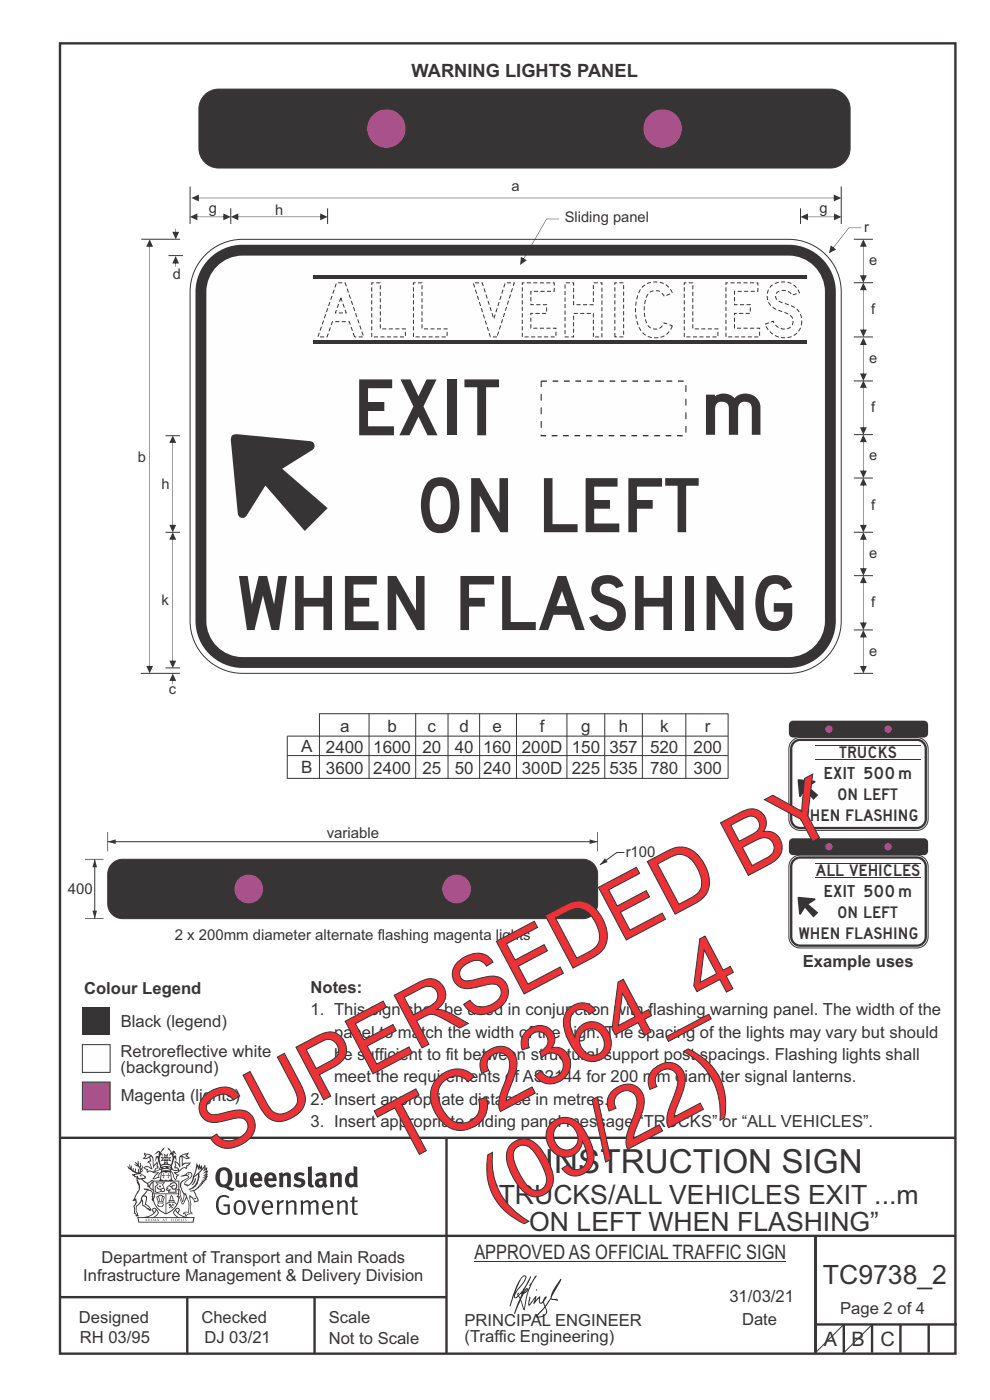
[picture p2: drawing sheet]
<svg xmlns="http://www.w3.org/2000/svg" width="210mm" height="297mm" viewBox="0 0 210 297" stroke-linecap="round" stroke-linejoin="round" font-family="sans-serif">
<g fill="none" stroke="#373435" stroke-width=".51">
<path d="M12.7 9.2h190v278h-190zM12.7 241.4h190M94.7 241.4v45.8M12.7 275.2h82M12.7 262.2h190.1M39.7 275.2v12M66.7 275.2v12M173 262.2v24.8M173 281h30M179 281v6M185 281v6M191 281v6"/>
<path d="M197 281v6"/>
</g>
<path d="M17.5 213.7h5.9v5.9h-5.9z" fill-rule="evenodd" fill="#373435"/>
<path d="M17.5 221.6h5.9v5.9h-5.9z" fill-rule="evenodd" fill="#fefefe" stroke="#373435" stroke-width=".21"/>
<g fill="#373435">
<path d="M47 248.5a2.55 2.55 0 0 0 0 2.7l.3 .1a.81 .81 0 0 0 1-.9v-.6a1.04 1.04 0 0 0-1.1-1.5zM46.3 248.1a1.82 1.82 0 0 1 2.1-.2 1.82 1.82 0 0 1 .9 1.9 2.29 2.29 0 0 1-.8 1.9l.7 .3h.5l-.2 .6a2.87 2.87 0 0 1-2-.7 2.12 2.12 0 0 1-1.6-3.1z" fill-rule="evenodd"/>
<path d="M49.9 248.9l.8-.2v2a.46 .46 0 0 0 .3 .6 .46 .46 0 0 0 .6-.3v-2.1l.7-.2v2.4l.2 .5-.5 .4-.3-.3a1.02 1.02 0 0 1-1.2 .2 1.02 1.02 0 0 1-.6-1.1z" fill-rule="evenodd"/>
<path d="M54 249.5l-.1 .5h.9a.49 .49 0 0 0-.2-.6 .49 .49 0 0 0-.6 .1zM53.4 249.1a1.34 1.34 0 0 1 1.6-.2 1.34 1.34 0 0 1 .7 1.5v.2h-1.8a.77 .77 0 0 0 .5 .8 .77 .77 0 0 0 .9-.4l.3 .5a1.59 1.59 0 0 1-2 .2 1.59 1.59 0 0 1-.5-2z" fill-rule="evenodd"/>
<path d="M57.1 249.5l-.2 .5h1a.49 .49 0 0 0-.2-.6 .49 .49 0 0 0-.6 .1zM56.4 249.1a1.34 1.34 0 0 1 1.6-.2 1.34 1.34 0 0 1 .7 1.5v.2h-1.8a.77 .77 0 0 0 .5 .8 .77 .77 0 0 0 .9-.4l.4 .5a1.59 1.59 0 0 1-2.1 .2 1.59 1.59 0 0 1-.5-2z" fill-rule="evenodd"/>
<path d="M59.2 248.9l.7-.2 .1 .4a.95 .95 0 0 1 1-.3 .95 .95 0 0 1 .7 .8v2.3h-.8v-2.3a.46 .46 0 0 0-.8 .1v2.2h-.8z" fill-rule="evenodd"/>
<path d="M62.6 249.1a1.75 1.75 0 0 1 2-.1l-.2 .5-.6-.2a.43 .43 0 0 0-.6 .3l.4 .3a1.04 1.04 0 0 1 1.2 1.1 1.04 1.04 0 0 1-1.4 1l-1.2-.4 .3-.6 1 .4 .4-.4a.88 .88 0 0 0-1-.5l-.4-.2-.1-.4z" fill-rule="evenodd"/>
<path d="M65.3 247.6l.8-.2 .1 3.8 .3 .2 .1 .5a.88 .88 0 0 1-1-.1 .88 .88 0 0 1-.3-1z" fill-rule="evenodd"/>
<path d="M67.8 250.6a.43 .43 0 0 0-.1 .7 .43 .43 0 0 0 .7-.1v-.7zM66.8 249.2a1.7 1.7 0 0 1 2.4 .1v1.8l.3 .4-.4 .5-.5-.3a1.03 1.03 0 0 1-1.7-.2 1.03 1.03 0 0 1 .8-1.5h.7v-.4a.8 .8 0 0 0-1.2 .1z" fill-rule="evenodd"/>
<path d="M70 248.9l.7-.2 .1 .4a.95 .95 0 0 1 1-.3 .95 .95 0 0 1 .7 .8v2.3h-.8v-2.3a.46 .46 0 0 0-.8 .1v2.2h-.8z" fill-rule="evenodd"/>
<path d="M74.3 249.5a1.48 1.48 0 0 0 0 1.7h.5l.2-.1v-1.5l-.3-.2zM75 247.4l.8 .1 .1 4.4h-.7l-.1-.2a1.26 1.26 0 0 1-1.4 0 1.26 1.26 0 0 1-.5-1.3 1.29 1.29 0 0 1 .4-1.3 1.29 1.29 0 0 1 1.4-.2z" fill-rule="evenodd"/>
<path d="M46.4 253.9a1.72 1.72 0 0 1 2.3 0l-.3 .3a1.24 1.24 0 0 0-1.4-.2 1.24 1.24 0 0 0-.6 1.4 1.49 1.49 0 0 0 1.2 2l.7-.2v-1.3h-.8l-.1-.4h1.4v1.9a1.93 1.93 0 0 1-2.3 0 1.93 1.93 0 0 1-.7-2.2l.2-.7z" fill-rule="evenodd"/>
<path d="M50.4 255.1a1.65 1.65 0 0 0 .2 2.2 .99 .99 0 0 0 1-1.4 .78 .78 0 0 0-.4-.8 .78 .78 0 0 0-.8 0zM50 254.9a1.33 1.33 0 0 1 1.6-.1 1.33 1.33 0 0 1 .5 1.4 1.31 1.31 0 0 1-1.3 1.6 1.31 1.31 0 0 1-1.2-1.6v-.6z" fill-rule="evenodd"/>
<path d="M52.5 254.7l.5-.1 .8 2.6 .8-2.5h.5l-1.1 3h-.5z" fill-rule="evenodd"/>
<path d="M56.3 255.2l-.2 .7h1.3a.7 .7 0 0 0-.3-.8 .7 .7 0 0 0-.8 .1zM55.9 255a1.22 1.22 0 0 1 1.5-.2 1.22 1.22 0 0 1 .5 1.5h-1.8a.93 .93 0 0 0 .5 1 .93 .93 0 0 0 1.1-.2l.2 .3a1.43 1.43 0 0 1-1.8 .1 1.43 1.43 0 0 1-.6-1.7z" fill-rule="evenodd"/>
<path d="M58.7 254.7l.4-.1 .1 .5 .4-.4 .6-.1-.1 .6a.66 .66 0 0 0-.9 .6v1.9h-.4z" fill-rule="evenodd"/>
<path d="M60.6 254.8l.4-.2 .1 .5a.94 .94 0 0 1 1-.5 .94 .94 0 0 1 .8 .8v2.3h-.5l-.1-2.5a.81 .81 0 0 0-1.2 .3v2.2h-.4z" fill-rule="evenodd"/>
<path d="M63.7 254.7l.5-.1 .1 .5 .4-.3a.78 .78 0 0 1 1.2 .3 .9 .9 0 0 1 .9-.5 .9 .9 0 0 1 .8 .8v2.3h-.5l-.1-2.5a.67 .67 0 0 0-1.1 .3v2.2h-.5v-2.4l-.4-.2-.7 .4v2.2h-.5z" fill-rule="evenodd"/>
<path d="M69.1 255.2l-.2 .7h1.3a.7 .7 0 0 0-.3-.8 .7 .7 0 0 0-.8 .1zM68.7 255a1.22 1.22 0 0 1 1.5-.2 1.22 1.22 0 0 1 .5 1.5h-1.8a.93 .93 0 0 0 .4 1 .93 .93 0 0 0 1.2-.2l.2 .3a1.44 1.44 0 0 1-1.8 .1 1.44 1.44 0 0 1-.6-1.7z" fill-rule="evenodd"/>
<path d="M71.5 254.8l.4-.2 .1 .5a.94 .94 0 0 1 1-.5 .94 .94 0 0 1 .8 .8v2.3h-.5l-.1-2.5a.81 .81 0 0 0-1.2 .3v2.2h-.4z" fill-rule="evenodd"/>
<path d="M74.7 253.9l.5-.1v.9h.7l-.1 .4h-.6v2.1l.1 .2h.5l.1 .3a.75 .75 0 0 1-1.2-.6v-2h-.4v-.4h.4z" fill-rule="evenodd"/>
<path d="M30.8 244.9l1.1 .3-.9 .5h-.4l.6-.5zM31.8 245.5l.2-.1a2.44 2.44 0 0 1 .5 1.9l.1 .5 .6-1-.1 .6 .3 .3a.57 .57 0 0 0-.6 .8l-1-.2-.5 .2 .2-.5-.8-.3 .7-.1 .9 .5 .1-.1-.6-1.3-.2-.1 .5-.1zM30.7 244.4l-.1 .5 .2 .4-.6 .4a1.04 1.04 0 0 0 1.4-.1l.2 .6-.3 .1-.2 .4a.94 .94 0 0 1 .8 1.1l-.2-.1a1.16 1.16 0 0 0-1.5-.1l.3 .4 .4 .2 .1 .5 .2 .1 .1-.2a.94 .94 0 0 1 1.1 .3h.8l-1.2 1.2a1.13 1.13 0 0 0 1.2-.2l.4-.1v-.4l.4-.7a.83 .83 0 0 0-.6 1h-.3l-.7 .3 1.1-1.4-.5 .2-.5-.1 1.3-.5-.1-.2-.9 .4v-.3l.2-.2 .3 .1 .1-.3-.2-.4 .1-.6-.2-.3-.7 .9v-.7a1.42 1.42 0 0 0-1.6-1.8z" fill-rule="evenodd"/>
<path d="M38.5 245.3l.5-.3 .7-.1-.6 .3 .8 .5h-.3zM38.3 245.5h.2l.1 2a1.69 1.69 0 0 1 1.6-.7l-.8 .5 .1 .5a1.1 1.1 0 0 0-1.5 .6l-.1-.5-.2-.2h-.5l.3-.4-.3-.7a1.42 1.42 0 0 1 .9 1.1l.2-.1zM37.1 246.2l.1 1-.2 .3 .1 .5 .5-.1 .2 .2a.96 .96 0 0 1-1.2-.1l-.1 .1a1.06 1.06 0 0 0 1.3 .2v.1a.72 .72 0 0 1-.9 .2l.2 .5 .6 .2-.4 .2-.1 .7-.2-.4-.4-1.1-.4-.4 .4 .9a1.54 1.54 0 0 0 .7 1.2l.2-.3a.58 .58 0 0 1 .4-.7l.2-.2h-.3l-.5-.3 .9-.5a.93 .93 0 0 1 1.2-.5v.2l.2-.2 .1-.5a.99 .99 0 0 0 .7-.8l-1.3 .1-.3 .2-.1-1.4 .9 .4 .9-.3h-.4l-.5-.4 .4-.7-.6 .2a1.46 1.46 0 0 0-1.4 2.1l.1 .4-.3-.4z" fill-rule="evenodd"/>
<path d="M35.6 248.9l.2 .1-.1 .3 .4 .1-.4 .1v.5l-.1-.6h-.3l.3-.1z" fill-rule="evenodd"/>
<path d="M34.6 248.9l.2 .1v.3l.3 .1h-.3l-.1 .6v-.5l-.4-.1 .4-.1z" fill-rule="evenodd"/>
<path d="M34.3 248.8a.57 .57 0 0 1 .9 .2 .57 .57 0 0 1 .9-.2l.2 1.4h-.2a.57 .57 0 0 1-.9 0 .69 .69 0 0 1-1.1 0zM34.2 248.1l-.3 2.1-.1 .4h2.9l-.2-.4-.3-2.1h-.2v.3l-.8-.2-.8 .2v-.3z" fill-rule="evenodd"/>
<path d="M34.2 252.4a.3 .3 0 0 0 .6 0 .3 .3 0 0 0-.6 0zM33.3 251l.3 .3-.3 .3a.79 .79 0 0 0 0 1.3l.8-.2-.1-.3a.55 .55 0 0 1-.7-.6h.1l.2 .3 .3 .1 .8-.2-.4-.7 .4-.3-.7 .1zM33 250.7l1.1 .2 .9-.2-.4 .7 .4 1.1a.56 .56 0 0 1-.8 .3l-.2 .1a.73 .73 0 0 1-.9 .1 .73 .73 0 0 1-.3-.9v-.4l.6-.4z" fill-rule="evenodd"/>
<path d="M35.6 251.9l.7-.5a.58 .58 0 0 1 1-.1 .58 .58 0 0 1-.4 .9l-.3-.3a.43 .43 0 0 1 .6-.3v-.1a.57 .57 0 0 0-.8 .2l-.2-.1-.3 .1 .5 .2a.55 .55 0 0 0 .8 .4v.5h-1.3l.4-.3-.2-.2-.6 .1 .2-.2-.2-.1zM35.4 251.8l-.1 .2a.39 .39 0 0 0 .2 .6h.3l-.2 .4h1.9l-.1-.7a.86 .86 0 0 0-.1-1.4 .86 .86 0 0 0-1.3 .4z" fill-rule="evenodd"/>
<path d="M36 254.8h.8v.2h-.8zM36.4 253.8l.2 .8h-.4zM36.4 253.5l-.3 .5-.1 .6h-.2v.4l-.7 .4 .2 .2a1.48 1.48 0 0 1 2.1 .1l.2-.1-.6-.5v-.5h-.2l-.1-.6z" fill-rule="evenodd"/>
<path d="M35.8 255.4l.4 .1 .1 .3 .3-.2-.2-.2a.38 .38 0 0 1 .5 .5l-.2-.2-.3 .3 .4 .2-.4 .2-.1-.4-.4 .4-.1-.2 .4-.3-.1-.1-.2 .1z" fill-rule="evenodd"/>
<path d="M34.5 254h.2v.2l-.2 .6h-.2zM33.6 255.3h.9v.2a.55 .55 0 0 1-.8 .4v-.2l-.2-.1zM33.4 254h.2l.2 .8h-.2zM33.6 255h.8l.1 .1-.8 .1zM33.8 253.7h.5l-.2 1.1h-.1zM33.3 253.8l-.1 .3 .3 1.1a.48 .48 0 0 0-.1 .6 .48 .48 0 0 0 .5 .3l.5-.1a.49 .49 0 0 0 .2-.8l.3-1.1-.1-.3a1.42 1.42 0 0 0-1.5 0z" fill-rule="evenodd"/>
<path d="M33.7 251.5l.4 .1 .1 .3h-.3z" fill-rule="evenodd"/>
<path d="M41.3 250.1l.3-.2-.2 .9-.6 .7h-.2l.5-.7z" fill-rule="evenodd"/>
<path d="M39.7 249l.3-.2 .5 .2a.88 .88 0 0 1-.6 1.1 1.22 1.22 0 0 0-.8 1.3l.5 .2a.72 .72 0 0 0 .9-.4l.5-.8 .2-.6 .8-.6v.3a2.85 2.85 0 0 1-2 2.8l.1 .1a2.13 2.13 0 0 0 1.9-1.5v-.2a2.01 2.01 0 0 0 .3-1.8l1.1-1.3-.4 1 .7-.5-.7 1 .8-.4-.8 .8 .7-.1-.9 .5 .8-.1-.8 .4h.8l-.9 .3 .3 .2h-.4l.2 .3h-.3l.1 .3h-.4l.2 .3h-.2a2.16 2.16 0 0 1-2 1l.1 .2h.4a.76 .76 0 0 1 .7 .7l.5 1.2-.6 .2a1.45 1.45 0 0 0-1.1-1.3l.2 1.8-.1 1.8 .4 .3a1.07 1.07 0 0 0-1.2 .4v-.3l-.5-.2a.87 .87 0 0 1 1.1-.1v-.7a4.4 4.4 0 0 0-.6-3.1v-.3h-.3a2.16 2.16 0 0 1-.7-2.2l.3-.3 1.2-.8a.55 .55 0 0 0-.4-.8zM37.8 252.4a.76 .76 0 0 1 .3 1.1l.6 1.6 .4-1.7 .2 .1a.61 .61 0 0 1-.1 .9l-.3 .9h-.2l-.7-1.6-.3 .1a1.18 1.18 0 0 0 .1-1.4zM41.8 247.5l.2 .8 .3-.6v.6l.4-.5a1.9 1.9 0 0 1-1.1 1.4l-.4 .3zM38.3 249.6l1.3-.1 .2 .1v.3l-.5 .3a1.26 1.26 0 0 0-.9 1.9l.2 .6a1.84 1.84 0 0 1 .1 2.1l-.4-1.3a.96 .96 0 0 0-.4-1.3l-.4 .3a.78 .78 0 0 1 0 1.2l.1 .3h.4l.4 1.1a.38 .38 0 0 0 .2 .4 .38 .38 0 0 0 .4-.1l.6-1.2a2.94 2.94 0 0 1 .4 2.5l-.1 .5-.8-.1-.3 .4v.2l.4-.1 .1 .4 .2 .1a1.02 1.02 0 0 1 1.3-.5v-.4l-.3-.1 .1-1.8-.3-1.3 .1 .1a1.14 1.14 0 0 1 .8 .9 .63 .63 0 0 0 .8-.2 .63 .63 0 0 0-.1-.9l-.7-1.2 .9-.6 .2-.3 .3-.1-.1-.2h.4l-.1-.3h.3l-.1-.3 .5-.1-.2-.2 .6-.4v-.2h-.2l.4-.5-.3 .1 .3-.6-.4 .1 .4-.5v-.3l-.3 .2 .2-.6-.1-.3-.4 .3v-.8l-.6 .8-.2-.7-.2 .4-.3-.7-.1 .6-.5-.8-.1 1.4-.6 1.9a1.81 1.81 0 0 1-1 1.4l-.6-.2a1.75 1.75 0 0 1 1.1-1.2 .75 .75 0 0 0 .1-1.3 .75 .75 0 0 0-1.1 .5z" fill-rule="evenodd"/>
<path d="M41.2 254.1h.3l.2 .3h-.4z" fill-rule="evenodd"/>
<path d="M29.4 258.4h11.6l-.1 .8h-11.4zM31.4 258.2l.4-.1a2.48 2.48 0 0 0 1.4-1.3l.3 .5-.5 .6-.5 .3zM32.5 256.6l.3-.2 .2 .2-.3 .6zM37.2 256.8a2.65 2.65 0 0 0 1.8 1.4h-1.1l-.5-.3-.5-.6zM37.4 256.6l.2-.2 .3 .2-.3 .6zM29.2 258.2l.1 1.2h11.8l.2-1.1-.2-.1a4.1 4.1 0 0 1-3.3-.9l.3-.4-.1-.5a1.06 1.06 0 0 0-1.3 .9l.2 .4 .6 .5h-4.7l.3-.1a.84 .84 0 0 0 .6-.7 .84 .84 0 0 0-.5-.9l-.3-.2-.5 .1-.1 .5 .3 .4a4.2 4.2 0 0 1-3.4 .9z" fill-rule="evenodd"/>
<path d="M31 258.7l.1 .2h-.2zM31 258.6l-.3 .5 .4-.1 .2 .1z" fill-rule="evenodd"/>
<path d="M31.4 258.6h.2v.4a.25 .25 0 0 0 .2-.1 .25 .25 0 0 0-.1-.3h.1a.29 .29 0 0 1 0 .4 .29 .29 0 0 1-.4 0 .29 .29 0 0 1 0-.4z" fill-rule="evenodd"/>
<path d="M32.2 258.6a.22 .22 0 0 1 .3 .2 .22 .22 0 0 1-.3 .2zM32 258.6l.1 .5a.33 .33 0 0 0 .4-.1 .33 .33 0 0 0 0-.4 .33 .33 0 0 0-.5 0z" fill-rule="evenodd"/>
<path d="M32.9 258.7l.1 .2h-.2zM32.9 258.6l-.2 .5 .3-.1 .2 .1z" fill-rule="evenodd"/>
<path d="M33.3 258.6h.2l.1 .2 .2-.2-.2 .2 .2 .3-.3-.2v.2h-.2l.2-.3z" fill-rule="evenodd"/>
<path d="M34.7 258.7l.1 .2h-.2zM34.7 258.6l-.3 .5 .4-.1 .2 .1z" fill-rule="evenodd"/>
<path d="M35 258.6h.5h-.2v.5h-.2l.1-.5z" fill-rule="evenodd"/>
<path d="M36.2 258.6h.3h-.1v.2h.1h-.1v.3h-.2z" fill-rule="evenodd"/>
<path d="M36.7 258.6h.2v.5h-.2z" fill-rule="evenodd"/>
<path d="M37.3 258.6a.22 .22 0 0 1 .3 .2 .22 .22 0 0 1-.3 .2zM37.1 258.6v.5a.33 .33 0 0 0 .5-.1 .33 .33 0 0 0 0-.4 .33 .33 0 0 0-.5 0z" fill-rule="evenodd"/>
<path d="M37.8 258.6h.4h-.2v.2h.1h-.1v.2l.2 .1h-.4z" fill-rule="evenodd"/>
<path d="M38.4 258.6h.2l-.1 .4 .2 .1h-.3z" fill-rule="evenodd"/>
<path d="M38.9 258.6h.2v.5h-.2z" fill-rule="evenodd"/>
<path d="M39.3 258.6h.2l-.1 .1 .2 .2-.2 .2h-.1v-.2l.2 .1z" fill-rule="evenodd"/>
<path d="M34.2 247.4a1.51 1.51 0 0 1 2.1 .2 2.67 2.67 0 0 0-2.1 0zM35.7 247.6l.5 .2v.2l-.4-.1zM34.6 247.7l.5-.1 .1 .2h-.4zM34.1 247.9l.2 .1-.3 .1zM35 246.9l.2-.2 .3 .2zM34.9 245.7h.2v.3h-.2zM35 245.1l.2 .2 .2-.2-.1 .4h-.2zM35.1 246.3h.2l.1 .4-.2-.2-.2 .2zM35.3 245.7h.2v.3h-.2zM34.4 245.7l.3 .1 .1 .2-.4 .1 .2-.2zM35.7 245.8l.3-.1-.2 .2 .2 .2-.4-.1zM32.7 244.9l1-.5-.1 1-.2-.2-.3 .2-.3 1.1 .5-1 .3 .9a1.84 1.84 0 0 1 .2 1.7l.4 .1a2.48 2.48 0 0 1 2.2 .1l.2-.3-.2-.7 .7-1.7 .4 .6-.2-1-.2-.1-.2 .3v-.9l.6 .4-.6-.8-.3 .1-.1 .4-.5-.8-.5-.3 .2 .4 .6 .6-.5 .7 .5-.3a2.06 2.06 0 0 1-.1 2.2l-.5-.2-.2-.6 .2-.1 .7 .2-.4-.5 .4-.5-.7 .2-.2-.2 .2-.7-.5 .4-.5-.4 .2 .7-.2 .2-.7-.2 .4 .5-.4 .5 .8-.2 .1 .1-.2 .6-.5 .2a2.02 2.02 0 0 1 0-2.2l.3 .5-.1-.6-.3-.1 .8-1.3-.4 .4-.5 .7-.2-.3a.8 .8 0 0 0-.8 .5z" fill-rule="evenodd"/>
<path d="M29.2 250.1l.3 .2a.61 .61 0 0 1 .8 .3l.3 .2a.8 .8 0 0 1 .6 1l.4 .1 .6 .5a1 1 0 0 1 .4 1.1l-.1 .7v-.5h-.1a.96 .96 0 0 0-.8-1.3l-.2-.2h-.7l-.1-.1-.1 .1 .1 .3h.6l-1.2 1.4-.2 .9-.4 .6a1.33 1.33 0 0 0-.5 1.8l.2 .5a1.26 1.26 0 0 1-.5-1.4l-.1-.4a1.56 1.56 0 0 0 .4-1.7l-.3 .2 .2-.5a3.2 3.2 0 0 0 .7-3zM30.4 253.9h.4a2.06 2.06 0 0 1-.1 1.6l.7 .5 .4 .4-.6-.1-.8-.6-.1-.9a.51 .51 0 0 1 .1-.9zM28.6 249.3a1.52 1.52 0 0 1 2.1 .6l-1.1 .1-.2-.1-.1-.4-.5 .1zM27.5 247v.8l-.3-.4-.1 .1a3.1 3.1 0 0 0 1.9 1.5l-1 .1 .5 .6 .5 .1 .1 1.1a1.84 1.84 0 0 1-.3 2.5l-.4 .9-.3 .4 .2 .1 .4-.1 .1 .4-.2 .5-.3 .2 .1 1.8 .2-.1 .3 .6h.1l.5-.1-.2-.5a1.3 1.3 0 0 1-.1-1.7l.9-1 .2 1.1 .5 .2 .5 .5 .1-.1 .2 .4 .5-.1a1.85 1.85 0 0 0-1.2-1.4l.1-.2a1.39 1.39 0 0 0 0-1.5l-.5-.1 .5-.5a.66 .66 0 0 1 .9-.4 .66 .66 0 0 1 .3 .9l-.1 .4 .2-.1v.2l-.1 .3 .2 .5 .1-.3a2.24 2.24 0 0 0 .1-2.2 .73 .73 0 0 1-.7-.7 .73 .73 0 0 1 .6-.7v-.2a.94 .94 0 0 0-.9 .8 .48 .48 0 0 1-.1-.5 .48 .48 0 0 1 .5-.3l.5-.3a.51 .51 0 0 0-.8 .2l-.4 .3-1.1-.8 .6-.1 .2-.5-1.2-.7 .5-.4v-.4l-.4 .4v-.2a.69 .69 0 0 0 .2-1v.5l-.2 .2v-1.1l-.3-.2 .1 .6-.1 .2-.4-1.2v.6l-.6-.3 .5 .6-.6-.2 .3 .3a1 1 0 0 1 .7 1.5l-.2-.8v.8l-.5-.2v-.7l-.2 .6-.2-.1-.1-.6-.2 .4-.2-.2 .1-.7-.2 .5z" fill-rule="evenodd"/>
<path d="M29.6 249.5l.2-.2 .3 .3z" fill-rule="evenodd"/>
<path d="M32.4 250.5h5.6v2l-.2-.1v-1.7h-5.2v2.5h5.2v-.8l.1 .2-.1 1.1v-.3h-2.5v4a4.1 4.1 0 0 0 2.6-3.6l.1-.1a4 4 0 0 1-2.8 3.9 4.2 4.2 0 0 1-2.8-4.7l.1 1.3 .1-.2a3.8 3.8 0 0 0 2.5 3.4v-4h-2.5l-.2-.9z" fill-rule="evenodd"/>
<circle cx="40" cy="249.1" r=".17"/>
</g>
<path d="M100.6 267.7h66.2" fill="none" stroke="#373435" stroke-width=".21"/>
<g fill="#252726">
<path d="M111.6 273.7l.2-.2-.5 .7zM110.4 274.5l.3 .1-.3 .8-.3-.5zM110.9 270.9h.5a9.3 9.3 0 0 1-2 3.1l-.1 .3 1-2.5zM110.6 271a14.7 14.7 0 0 0-2.2 4.9l-.3 1.2 .1 .1 .8-2.3a.42 .42 0 0 0 .2 .6 .42 .42 0 0 0 .6-.3l.2-.1 .3 .5-1.2 3.2h.2l1.1-2.9 .6 1.9 .2 .2 .2-.5a13.5 13.5 0 0 1 2-6.2l.5-.5-.2-.2-1.5 2.1 .3-.1a14.9 14.9 0 0 0-1.3 5.1l-.4-1.2a1.39 1.39 0 0 1 .2-1.8l.1-.2a.92 .92 0 0 0 .8-1.2 .75 .75 0 0 0-.7 .7l-.2 .2 1.6-3.4h-.1l-.4 .7a10.5 10.5 0 0 1-2.1 3.3l.1-.5a.32 .32 0 0 0-.3 .2 .32 .32 0 0 0 0 .4l-.5 .4a3.2 3.2 0 0 1 1.1-2.3l.5-.6a2.49 2.49 0 0 0 .7-1.6l-.3-.2z" fill-rule="evenodd"/>
<path d="M115.6 277.5a1.15 1.15 0 0 1 .1 1.3 1.15 1.15 0 0 1-1.2 .5h-.5zM112.3 275.1l-.3 1.7 .3 .2 1.2-1.5-.3 1.1 1.2-1.2a.94 .94 0 0 0 .3 1.2l.5-.3 .3 .9-1.2 1.3a.98 .98 0 0 0-.5 1 1.9 1.9 0 0 0 2.3-1.3l-.1-.2a1.02 1.02 0 0 1 .3-1.4l.5-1 1.5 .3-.2-.4v.2l-1.1-.1v-.3l2-3.6 .1-.2-.1-.2-1.8 2.7a6.6 6.6 0 0 1-1.5 3l-.2-.2a1.01 1.01 0 0 1 .4-1.4l.1-.2-.2-.1-.4 .4-.2 .5-.5 .4-.2-.4 .1-.9-.2-.1-.8 1 .2-1h-.1l-1.4 1.8 .2-1.5v-.1z" fill-rule="evenodd"/>
<path d="M113.7 273.6l.3 .2h-.3z" fill-rule="evenodd"/>
</g>
<path d="M179 281l-6 6" fill="none" stroke="#373435" stroke-width=".21"/>
<path d="M43.7 19.9a4.2 4.2 0 0 1 2.7-1h129.7a4.2 4.2 0 0 1 4.2 4.2v8.4a4.2 4.2 0 0 1-4.2 4.1h-129.7a4.2 4.2 0 0 1-4.2-4.1v-8.4a4.2 4.2 0 0 1 1.5-3.2z" fill-rule="evenodd" fill="#373435" stroke="#373435" stroke-width=".21"/>
<g fill="#a8518a" stroke="#373435" stroke-width=".21">
<path d="M17.5 229.6h5.9v5.9h-5.9z" fill-rule="evenodd"/>
<circle cx="82" cy="27.3" r="4.2"/>
<circle cx="140.6" cy="27.3" r="4.2"/>
</g>
<path d="M22.9 178.6h103.9M22.9 176.5v4.1" fill="none" stroke="#373435" stroke-width=".21"/>
<g fill="#373435">
<path d="M22.9 178.6l1.6-.5v1z"/>
<path d="M125.1 178.1l1.7 .5-1.7 .5z"/>
</g>
<path d="M126.8 176.5v4.1M18 194.9h4M132.5 180.9h-1.7l-3.5 2.6" fill="none" stroke="#373435" stroke-width=".21"/>
<path d="M128.3 182.1l.6 .8-1.6 .6z" fill="#373435"/>
<path d="M20.1 182.3v12.6" fill="none" stroke="#373435" stroke-width=".21"/>
<g fill="#373435">
<path d="M20.1 182.3l.5 1.7h-1z"/>
<path d="M19.6 193.2h1l-.5 1.7z"/>
</g>
<path d="M18 182.3h4" fill="none" stroke="#373435" stroke-width=".21"/>
<path d="M23.8 183.2a3.1 3.1 0 0 1 2.2-.9h97.6a3.2 3.2 0 0 1 3.2 3.2v6.3a3.2 3.2 0 0 1-3.2 3.1h-97.6a3.2 3.2 0 0 1-3.1-3.1v-6.3a3.1 3.1 0 0 1 .9-2.3z" fill-rule="evenodd" fill="#373435" stroke="#373435" stroke-width=".21"/>
<g fill="#a8518a" stroke="#373435" stroke-width=".21">
<circle cx="96.9" cy="188.6" r="3.1"/>
<circle cx="52.8" cy="188.6" r="3.1"/>
</g>
<path d="M167.6 153.2l.6-.3h27.8a.9 .9 0 0 1 .9 .9v1.8a.9 .9 0 0 1-.9 .9h-27.8a.9 .9 0 0 1-.9-.9v-1.8z" fill-rule="evenodd" fill="#373435"/>
<g fill="#a8518a" stroke="#373435" stroke-width=".21">
<circle cx="188.4" cy="154.7" r=".9"/>
<circle cx="175.8" cy="154.7" r=".9"/>
</g>
<path d="M167.6 178.1l.6-.2h27.8a.9 .9 0 0 1 .9 .8v1.8a.9 .9 0 0 1-.9 .9h-27.8a.9 .9 0 0 1-.9-.9v-1.8z" fill-rule="evenodd" fill="#373435"/>
<g fill="#a8518a" stroke="#373435" stroke-width=".21">
<circle cx="188.4" cy="179.6" r=".9"/>
<circle cx="175.8" cy="179.6" r=".9"/>
</g>
<g fill="none" stroke="#373435" stroke-width=".21">
<path d="M67.7 151.4h86.8M67.8 151.4v13.8M78.3 151.4v13.8M88.2 151.4v13.8M95 151.4v13.8M101.7 151.4v13.8M109.6 151.4v13.8M120.3 151.4v13.8M128.3 151.4v13.8M136.3 151.4v13.8M145.5 151.4v13.8M154.5 151.4v13.7l-93.6 .1v-9h93.6"/>
<path d="M60.9 160.3h93.6M185 281l-6 6"/>
</g>
<path d="M168.2 182l1-.5 .5-.1h24.8a2.39 2.39 0 0 1 2.4 2.4v14.9a2.39 2.39 0 0 1-2.4 2.4h-24.8a2.39 2.39 0 0 1-2.4-2.4v-14.9a2.38 2.38 0 0 1 .9-1.8z" fill-rule="evenodd" fill="#fefefe" stroke="#373435" stroke-width=".21"/>
<path d="M168.2 182.3l1-.5 .5-.1h24.8a2.14 2.14 0 0 1 2.1 2.1v14.9a2.14 2.14 0 0 1-2.1 2.2h-24.8a2.14 2.14 0 0 1-2.1-2.2v-14.9l.1-.5z" fill-rule="evenodd" fill="#373435"/>
<path d="M168.6 182.7l.7-.5h.4h24.8a1.65 1.65 0 0 1 1.6 1.6v14.9a1.65 1.65 0 0 1-1.6 1.7h-24.8a1.65 1.65 0 0 1-1.6-1.7v-14.9v-.4z" fill-rule="evenodd" fill="#fefefe"/>
<path d="M169.2 190.3l3.7 .4v.3l-1.4 .8 2.1 1.8-1.1 1.1-1.7-2.1-.9 1.4h-.3z" fill-rule="evenodd" fill="#373435"/>
<path d="M172.9 186.1h22.4M172.9 183.2h22.4" fill="none" stroke="#373435" stroke-width=".21"/>
<path d="M168.2 157l1-.5h.5h24.8a2.39 2.39 0 0 1 2.4 2.4v14.9a2.39 2.39 0 0 1-2.4 2.4h-24.8a2.39 2.39 0 0 1-2.4-2.4v-14.9a2.38 2.38 0 0 1 .9-1.9z" fill-rule="evenodd" fill="#fefefe" stroke="#373435" stroke-width=".21"/>
<path d="M168.2 157.4l1-.6 .5-.1h24.8a2.14 2.14 0 0 1 2.1 2.2v14.9a2.14 2.14 0 0 1-2.1 2.1h-24.8a2.14 2.14 0 0 1-2.1-2.1v-14.9l.1-.6z" fill-rule="evenodd" fill="#373435"/>
<path d="M168.6 157.7l.7-.4 .4-.1h24.8a1.65 1.65 0 0 1 1.6 1.7v14.9a1.65 1.65 0 0 1-1.6 1.6h-24.8a1.65 1.65 0 0 1-1.6-1.6v-14.9v-.5z" fill-rule="evenodd" fill="#fefefe"/>
<path d="M169.2 165.4l3.7 .3v.3l-1.4 .9 2.1 1.8-1.1 1-1.7-2-.9 1.3-.3 .1z" fill-rule="evenodd" fill="#373435"/>
<path d="M172.9 158.2h22.4M172.9 161.2h22.4" fill="none" stroke="#373435" stroke-width=".21"/>
<path d="M43.6 54a11.1 11.1 0 0 1 7.9-3.2h115.8a11.2 11.2 0 0 1 11.1 11.1v69.8a11.2 11.2 0 0 1-11.1 11.2h-115.8a11.2 11.2 0 0 1-11.2-11.2v-69.8a11.1 11.1 0 0 1 3.3-7.9z" fill-rule="evenodd" fill="#fefefe" stroke="#373435" stroke-width=".21"/>
<path d="M44.8 54.5a9.9 9.9 0 0 1 6.7-2.6h115.8a10 10 0 0 1 10 10v69.8a10 10 0 0 1-10 10h-115.8a10 10 0 0 1-10-10v-69.8a10 10 0 0 1 3.3-7.4z" fill-rule="evenodd" fill="#373435"/>
<path d="M40.6 42l1.6-.7v1.4zM42 42l135 .1zM176.9 41.3l1.5 .7-1.5 .7z" fill="#373435"/>
<path d="M49 44.2v3.3M69.5 44.2v3.3" fill="none" stroke="#373435" stroke-width=".21"/>
<g fill="#373435">
<path d="M67.9 45.3l1.6 .7-1.6 .7zM50.4 46l17.7 .1zM49 46l1.6-.7v1.4z"/>
<path d="M47.4 45.3l1.6 .7-1.6 .7zM41.7 46l5.8 .1zM40.3 46l1.6-.7v1.4z"/>
</g>
<path d="M46.4 56.1a7.7 7.7 0 0 1 5.1-1.9h115.8a7.7 7.7 0 0 1 7.7 7.7v69.8a7.7 7.7 0 0 1-7.7 7.7h-115.8a7.7 7.7 0 0 1-7.7-7.7v-69.8a7.7 7.7 0 0 1 2.6-5.8z" fill-rule="evenodd" fill="#fefefe"/>
<path d="M49.2 92.4l.9-.3 15.7 1.5a1.01 1.01 0 0 1 .9 .8 1.01 1.01 0 0 1-.4 1.1l-6.4 4 9.6 8.3-4.8 4.9-8.4-9.7-4 6.4a1.01 1.01 0 0 1-1.1 .5 1.01 1.01 0 0 1-.8-1l-1.4-15.6z" fill-rule="evenodd" fill="#373435"/>
<path d="M114.8 80.9h30.7v11.5h-30.7z" fill="none" stroke="#373435" stroke-width=".26" stroke-dasharray="1.3 1.3" stroke-linecap="butt"/>
<g fill="#373435">
<path d="M66.4 58.4h104.7v.6h-104.7z" fill-rule="evenodd"/>
<path d="M66.4 72.3h104.7v.7h-104.7z" fill-rule="evenodd"/>
</g>
<path d="M110.5 54.5l1.2 .7-1.4 1zM115.9 46.4l-4.8 8.6zM115.9 46.4l2.7 .1z" fill="#373435"/>
<path d="M40.3 39.6v7.9M178.4 39.6v7.9" fill="none" stroke="#373435" stroke-width=".21"/>
<path d="M176.2 52.1l1.2 .8-1.6 .8zM180 48.3l-3.2 4.4zM180.1 48.3l2.6 .1z" fill="#373435"/>
<path d="M181.1 92.2h4.1M181.1 112.9h4.1M181.1 101.4h4.1M181.1 133.7h4.1M181.1 122.1h4.1M181.1 142.9h4.1" fill="none" stroke="#373435" stroke-width=".21"/>
<g fill="#373435">
<path d="M183.1 133.7l.8 1.5h-1.5zM183.1 135.1l.1 6.4zM182.4 141.3h1.5l-.8 1.6z"/>
<path d="M183.1 112.9l.8 1.6h-1.5zM183.1 114.4l.1 6.3zM182.4 120.6h1.5l-.8 1.5z"/>
<path d="M183.1 92.2l.8 1.6h-1.5zM183.1 93.7l.1 6.3zM182.4 99.8h1.5l-.8 1.6z"/>
<path d="M183.1 122.1l.8 1.6h-1.5zM183.1 123.6l.1 8.6zM182.4 132.1h1.5l-.8 1.6z"/>
<path d="M183.1 101.4l.8 1.6h-1.5zM183.1 102.8l.1 8.7zM182.4 111.4h1.5l-.8 1.5z"/>
<path d="M183.1 80.7l.8 1.6h-1.5zM183.1 82.1l.1 8.7zM182.4 90.6h1.5l-.8 1.6z"/>
</g>
<path d="M30 50.8h8.2M35.7 54.2h3.1M35.1 92.4h3.1M35.1 112.9h3.1M29.9 142.9h8.2M35.1 141.7h3.1" fill="none" stroke="#373435" stroke-width=".21"/>
<g fill="#373435">
<path d="M36.6 142.9l.8 1.6h-1.5zM36.6 144.3l.1 .9z"/>
<path d="M35.9 140.2h1.5l-.8 1.5zM36.6 114.4l.1 25.9zM36.6 112.9l.8 1.6h-1.5z"/>
<path d="M35.9 111.4h1.5l-.8 1.5zM36.6 93.8l.1 17.7zM36.6 92.4l.8 1.6h-1.5z"/>
<path d="M36.6 49.2h1.4l-.7 1.6zM37.2 48.5l.1 .8z"/>
<path d="M37.3 54.3l.7 1.6h-1.5zM37.2 55.7l.1 .9z"/>
<path d="M31.7 50.8l.8 1.6h-1.5zM31.7 52.2l.1 89.2zM31 141.3h1.5l-.8 1.6z"/>
</g>
<path d="M169.8 44.2v3.3" fill="none" stroke="#373435" stroke-width=".21"/>
<path d="M176.9 45.3l1.6 .7-1.6 .7zM171.2 46l5.9 .1zM169.8 46l1.6-.7v1.4z" fill="#373435"/>
<path d="M181.1 60h4.1M181.1 50.8h4.1" fill="none" stroke="#373435" stroke-width=".21"/>
<path d="M183.1 50.8l.8 1.5h-1.5zM183.1 52.2l.1 6.4zM182.4 58.4h1.5l-.8 1.6z" fill="#373435"/>
<path d="M181.1 71.5h4.1" fill="none" stroke="#373435" stroke-width=".21"/>
<path d="M183.1 60l.8 1.6h-1.5zM183.1 61.4l.1 8.7zM182.4 69.9h1.5l-.8 1.6z" fill="#373435"/>
<path d="M181.1 80.8h4.1" fill="none" stroke="#373435" stroke-width=".21"/>
<path d="M183.1 71.6l.8 1.6h-1.5zM183.1 73.1l.1 6.3zM182.4 79.2h1.5l-.8 1.6z" fill="#373435"/>
<g font-size="17.6" fill="#ed3237">
<text x="45.8" y="245.4" transform="rotate(-28 45.8 245.4)">SUPERSEDED BY</text>
<text x="84.9" y="247.1" transform="rotate(-28 84.9 247.1)">TC2364_4</text>
<text x="105.8" y="258.3" transform="rotate(-28 105.8 258.3)">(09/22)</text>
</g>
<text font-size="16.5" fill="#373435" x="74.8" y="92.4">EXIT</text>
<text font-size="16.2" fill="#373435" x="148.6" y="92.2">m</text>
<g font-size="15.9" fill="#373435">
<text x="67.1" y="71.5">ALL VEHICLES</text>
<text x="88.1" y="112.9">ON LEFT</text>
<text x="50.4" y="133.7">WHEN FLASHING</text>
</g>
<text font-size="7.1" fill="#373435" x="115.6" y="248.9">INSTRUCTION SIGN</text>
<g font-size="5.6" fill="#373435">
<text x="103.9" y="255.5">“TRUCKS/ALL VEHICLES EXIT ...m</text>
<text x="112.3" y="261.1">ON LEFT WHEN FLASHING”</text>
<text x="174.6" y="272.5">TC9738_2</text>
</g>
<g font-size="4.2" fill="#373435">
<text x="100.6" y="267.2">APPROVED AS OFFICIAL TRAFFIC SIGN</text>
<text x="174.7" y="285.6">A</text>
<text x="180.7" y="285.6">B</text>
<text x="186.8" y="285.6">C</text>
</g>
<text font-size="3.9" fill="#373435" x="87.3" y="16.4">WARNING LIGHTS PANEL</text>
<g font-size="3.6" fill="#373435">
<text x="72.1" y="155.3">a</text>
<text x="82.2" y="155.3">b</text>
<text x="90.7" y="155.3">c</text>
<text x="97.5" y="155.3">d</text>
<text x="104.5" y="155.3">e</text>
<text x="114.5" y="155.3">f</text>
<text x="123.3" y="155.3">g</text>
<text x="131.3" y="155.3">h</text>
<text x="140" y="155.3">k</text>
<text x="149.5" y="155.3">r</text>
<text x="63.9" y="159.5">A</text>
<text x="69.1" y="159.7">2400</text>
<text x="79.2" y="159.7">1600</text>
<text x="89.6" y="159.7">20</text>
<text x="96.5" y="159.7">40</text>
<text x="102.5" y="159.7">160</text>
<text x="110.7" y="159.7">200D</text>
<text x="121.3" y="159.7">150</text>
<text x="129.3" y="159.7">357</text>
<text x="137.9" y="159.7">520</text>
<text x="147.1" y="159.7">200</text>
<text x="63.9" y="164">B</text>
<text x="69.1" y="164.1">3600</text>
<text x="79.2" y="164.1">2400</text>
<text x="89.6" y="164.1">25</text>
<text x="96.5" y="164.1">50</text>
<text x="102.5" y="164.1">240</text>
<text x="110.7" y="164.1">300D</text>
<text x="121.3" y="164.1">225</text>
<text x="129.3" y="164.1">535</text>
<text x="137.9" y="164.1">780</text>
<text x="147.1" y="164.1">300</text>
</g>
<g font-size="3.5" fill="#373435">
<text x="174.7" y="165.4">EXIT 500m</text>
<text x="174.7" y="190.3">EXIT 500m</text>
<text x="170.3" y="205.2">Example uses</text>
<text x="17.8" y="210.8">Colour Legend</text>
<text x="65.9" y="210.6">Notes:</text>
<text x="65.9" y="215.4">1. This sign shall be used in conjunction with flashing warning panel. The width of the</text>
<text x="25.6" y="217.9">Black (legend)</text>
<text x="70.9" y="220.1">panel to match the width of the sign. The spacing of the lights may vary but should</text>
<text x="25.6" y="224.2">Retroreflective white</text>
<text x="25.6" y="227.7">(background)</text>
<text x="70.9" y="224.9">be sufficient to fit between structural support post spacings. Flashing lights shall</text>
<text x="25.6" y="233.5">Magenta (lights)</text>
<text x="70.9" y="229.6">meet the requirements of AS2144 for 200 mm diameter signal lanterns.</text>
<text x="65.9" y="234.4">2. Insert appropriate distance in metres.</text>
<text x="65.9" y="239.1">3. Insert appropriate sliding panel message “TRUCKS” or “ALL VEHICLES”.</text>
<text x="21.6" y="267.9">Department of Transport and Main Roads</text>
<text x="17.7" y="271.8">Infrastructure Management &amp; Delivery Division</text>
<text x="16.7" y="280.6">Designed</text>
<text x="42.7" y="280.6">Checked</text>
<text x="69.7" y="280.6">Scale</text>
<text x="98.5" y="281.4">PRINCIPAL ENGINEER</text>
<text x="154.7" y="276.2">31/03/21</text>
<text x="157.4" y="281.2">Date</text>
<text x="178.2" y="278.8">Page 2 of 4</text>
<text x="16.9" y="284.8">RH 03/95</text>
<text x="43.3" y="284.9">DJ 03/21</text>
<text x="69.7" y="285.2">Not to Scale</text>
<text x="98.5" y="284.8">(Traffic Engineering)</text>
</g>
<g font-size="3.4" fill="#373435">
<text x="178" y="160.9">TRUCKS</text>
<text x="177.6" y="169.8">ON LEFT</text>
<text x="169.5" y="174.2">WHEN FLASHING</text>
<text x="173.1" y="185.9">ALL VEHICLES</text>
<text x="177.6" y="194.7">ON LEFT</text>
<text x="169.5" y="199.2">WHEN FLASHING</text>
</g>
<g font-size="3.2" fill="#373435">
<text x="69.3" y="177.9">variable</text>
<text x="132.7" y="181.7">r100</text>
<text x="14.4" y="189.7">400</text>
<text x="37.1" y="199.4">2 x 200mm diameter alternate flashing magenta lights</text>
</g>
<g font-size="3.1" fill="#373435">
<text x="108.5" y="40.4">a</text>
<text x="44.3" y="45.2">g</text>
<text x="58.3" y="45.6">h</text>
<text x="119.8" y="47">Sliding panel</text>
<text x="173.8" y="45.2">g</text>
<text x="183.3" y="49.2">r</text>
<text x="36.7" y="59.1">d</text>
<text x="184.4" y="56.2">e</text>
<text x="184.8" y="66.7">f</text>
<text x="184.4" y="77">e</text>
<text x="184.8" y="87.4">f</text>
<text x="29.2" y="97.9">b</text>
<text x="184.4" y="97.6">e</text>
<text x="34.2" y="103.8">h</text>
<text x="184.8" y="108.1">f</text>
<text x="184.4" y="118.3">e</text>
<text x="34.2" y="128.5">k</text>
<text x="184.8" y="128.8">f</text>
<text x="184.4" y="139.1">e</text>
<text x="35.8" y="147.3">c</text>
</g>
</svg>
